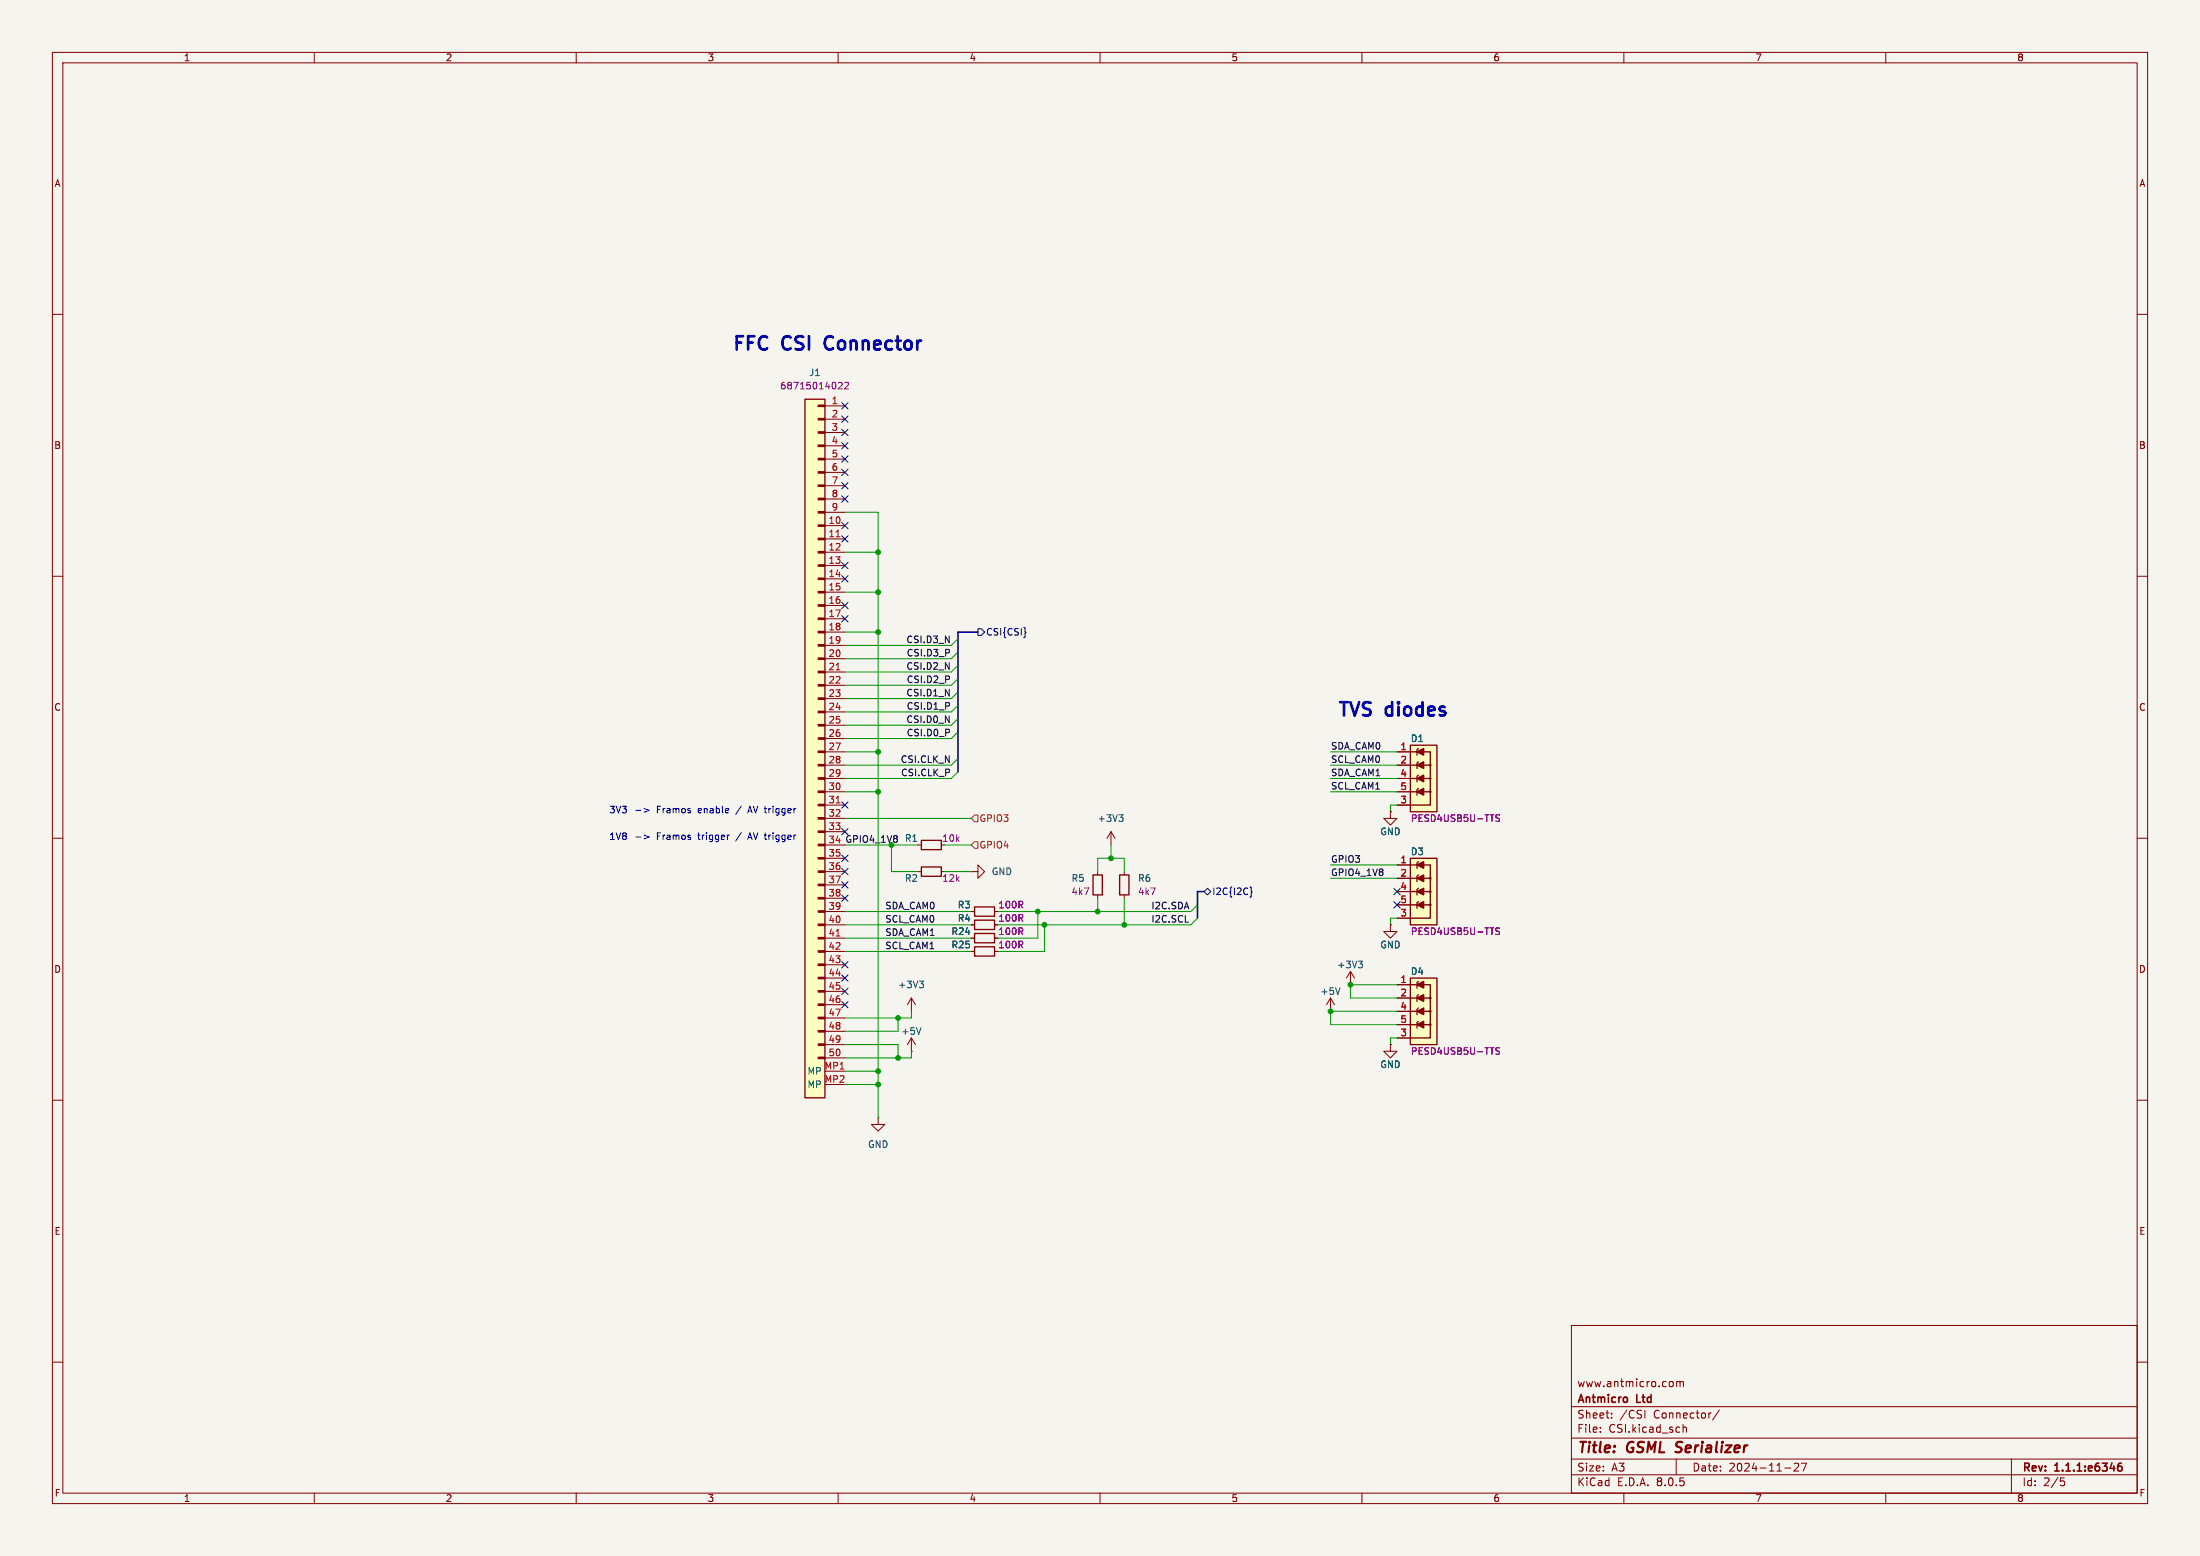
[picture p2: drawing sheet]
<svg xmlns="http://www.w3.org/2000/svg" width="420mm" height="297mm" viewBox="0 0 420 297" stroke-linecap="round" stroke-linejoin="round" font-family="sans-serif">
<path d="M0 0h420v297h-420z" fill="#f5f4ef" stroke="#f5f4ef" stroke-width=".19"/>
<g fill="none" stroke="#840000" stroke-width=".19">
<path d="M10 10h400v277h-400zM12 12h396v273h-396zM60 10v2M110 10v2M160 10v2M210 10v2M260 10v2M310 10v2M360 10v2M10 60h2M408 60h2M10 110h2"/>
<path d="M408 110h2M10 160h2M408 160h2M10 210h2M408 210h2M10 260h2M300 253h108v32h-108zM408 260h2M300 278.5h108M300 274.5h108M300 268.5h108M305.5 273.2v.2"/>
<path d="M305.5 272.5v.1M307.7 270.5v.2M307.7 269.8v.1M314 269.2v1.5M319.2 263.7l.2 .3v.4l-.2 .3M320 278.5v3M320.1 263.8l.4-.1 .2 .2M320.1 263.7v1M320.7 263.9l.2-.2 .4 .1 .1 .9M320.7 263.9v.8M321.3 271.9v1.5M321.3 272.5l.2-.1 .4 .1v.9"/>
<path d="M328.2 269.1l-1.3 1.9M342.5 279.4l.6-.1 .2 .1 .1 .3-1 1.1h1M343.9 279.3h1l-.7 1.5M384 278.5v6.5M60 285v2M110 285v2M160 285v2M210 285v2M260 285v2M300 281.5h108M310 285v2M340.7 280.2h1.2"/>
<path d="M360 285v2M393.4 282.1h.7M393.5 282.7h.4l.3 .2-.2 .6-.5 .1"/>
</g>
<path d="M405 279.3a.59 .59 0 0 0-.7 .6v.6l.1 .2 .4 .1 .2-.2 .1-.5-.1-.2h-.5l-.2 .2" fill="none" stroke="#840000" stroke-width=".3"/>
<path d="M319.8 277.1l.3 .1M320.1 275.4l-.1 .4 .1 .2" fill="none" stroke="#840000" stroke-width=".4"/>
<g fill="#ffffc2">
<path d="M156.2 201.8h1.3v.3h-1.3z"/>
<path d="M156.2 199.3h1.3v.2h-1.3z"/>
<path d="M156.2 196.7h1.3v.3h-1.3z"/>
<path d="M156.2 194.2h1.3v.2h-1.3z"/>
<path d="M156.2 191.6h1.3v.3h-1.3z"/>
<path d="M156.2 189.1h1.3v.3h-1.3z"/>
<path d="M156.2 186.6h1.3v.2h-1.3z"/>
<path d="M156.2 184h1.3v.3h-1.3z"/>
<path d="M156.2 181.5h1.3v.2h-1.3z"/>
<path d="M156.2 178.9h1.3v.3h-1.3z"/>
<path d="M156.2 176.4h1.3v.3h-1.3z"/>
<path d="M156.2 173.9h1.3v.2h-1.3z"/>
<path d="M156.2 171.3h1.3v.3h-1.3z"/>
<path d="M156.2 168.8h1.3v.2h-1.3z"/>
<path d="M156.2 166.2h1.3v.3h-1.3z"/>
<path d="M156.2 163.7h1.3v.3h-1.3z"/>
<path d="M156.2 161.2h1.3v.2h-1.3z"/>
<path d="M156.2 158.6h1.3v.3h-1.3z"/>
<path d="M156.2 156.1h1.3v.2h-1.3z"/>
<path d="M156.2 153.5h1.3v.3h-1.3z"/>
<path d="M156.2 151h1.3v.3h-1.3z"/>
<path d="M156.2 148.5h1.3v.2h-1.3z"/>
<path d="M156.2 145.9h1.3v.3h-1.3z"/>
<path d="M156.2 143.4h1.3v.2h-1.3z"/>
<path d="M156.2 140.8h1.3v.3h-1.3z"/>
<path d="M156.2 138.3h1.3v.3h-1.3z"/>
<path d="M156.2 135.8h1.3v.2h-1.3z"/>
<path d="M156.2 133.2h1.3v.3h-1.3z"/>
<path d="M156.2 130.7h1.3v.2h-1.3z"/>
<path d="M156.2 128.1h1.3v.3h-1.3z"/>
<path d="M156.2 125.6h1.3v.3h-1.3z"/>
<path d="M156.2 123.1h1.3v.2h-1.3z"/>
<path d="M156.2 120.5h1.3v.3h-1.3z"/>
<path d="M156.2 118h1.3v.2h-1.3z"/>
<path d="M156.2 115.4h1.3v.3h-1.3z"/>
<path d="M156.2 112.9h1.3v.3h-1.3z"/>
<path d="M156.2 110.4h1.3v.2h-1.3z"/>
<path d="M156.2 107.8h1.3v.3h-1.3z"/>
<path d="M156.2 105.3h1.3v.2h-1.3z"/>
<path d="M156.2 102.7h1.3v.3h-1.3z"/>
<path d="M156.2 100.2h1.3v.3h-1.3z"/>
<path d="M156.2 97.7h1.3v.2h-1.3z"/>
<path d="M156.2 95.1h1.3v.3h-1.3z"/>
<path d="M156.2 92.6h1.3v.2h-1.3z"/>
<path d="M156.2 90h1.3v.3h-1.3z"/>
<path d="M156.2 87.5h1.3v.3h-1.3z"/>
<path d="M156.2 85h1.3v.2h-1.3z"/>
<path d="M156.2 82.4h1.3v.3h-1.3z"/>
<path d="M156.2 79.9h1.3v.2h-1.3z"/>
<path d="M156.2 77.3h1.3v.3h-1.3z"/>
<path d="M153.7 76.2h3.8v133.4h-3.8z"/>
</g>
<g fill="none" stroke="#840000" stroke-width=".25">
<path d="M153.7 76.2h3.8v133.4h-3.8zM156.2 79.9h1.3v.2h-1.3zM156.2 77.3h1.3v.3h-1.3zM156.2 97.7h1.3v.2h-1.3zM156.2 95.1h1.3v.3h-1.3zM156.2 92.6h1.3v.2h-1.3zM156.2 90h1.3v.3h-1.3zM156.2 87.5h1.3v.3h-1.3zM156.2 85h1.3v.2h-1.3zM156.2 82.4h1.3v.3h-1.3zM156.2 118h1.3v.2h-1.3zM156.2 115.4h1.3v.3h-1.3z"/>
<path d="M156.2 112.9h1.3v.3h-1.3zM156.2 110.4h1.3v.2h-1.3zM156.2 107.8h1.3v.3h-1.3zM156.2 105.3h1.3v.2h-1.3zM156.2 102.7h1.3v.3h-1.3zM156.2 100.2h1.3v.3h-1.3zM156.2 138.3h1.3v.3h-1.3zM156.2 135.8h1.3v.2h-1.3zM156.2 133.2h1.3v.3h-1.3zM156.2 130.7h1.3v.2h-1.3zM156.2 128.1h1.3v.3h-1.3zM156.2 125.6h1.3v.3h-1.3z"/>
<path d="M156.2 123.1h1.3v.2h-1.3zM156.2 120.5h1.3v.3h-1.3zM156.2 158.6h1.3v.3h-1.3zM156.2 156.1h1.3v.2h-1.3zM156.2 153.5h1.3v.3h-1.3zM156.2 151h1.3v.3h-1.3zM156.2 148.5h1.3v.2h-1.3zM156.2 145.9h1.3v.3h-1.3zM156.2 143.4h1.3v.2h-1.3zM156.2 140.8h1.3v.3h-1.3zM156.2 178.9h1.3v.3h-1.3zM156.2 176.4h1.3v.3h-1.3z"/>
<path d="M156.2 173.9h1.3v.2h-1.3zM156.2 171.3h1.3v.3h-1.3zM156.2 168.8h1.3v.2h-1.3zM156.2 166.2h1.3v.3h-1.3zM156.2 163.7h1.3v.3h-1.3zM156.2 161.2h1.3v.2h-1.3zM156.2 199.3h1.3v.2h-1.3zM156.2 196.7h1.3v.3h-1.3zM156.2 194.2h1.3v.2h-1.3zM156.2 191.6h1.3v.3h-1.3zM156.2 189.1h1.3v.3h-1.3zM156.2 186.6h1.3v.2h-1.3z"/>
<path d="M156.2 184h1.3v.3h-1.3zM156.2 181.5h1.3v.2h-1.3zM156.2 201.8h1.3v.3h-1.3z"/>
</g>
<g fill="none" stroke="#840000" stroke-width=".19">
<path d="M157.5 77.5h3.8M157.5 80h3.8M157.5 82.6h3.8M157.5 85.1h3.8M157.5 87.6h3.8M157.5 90.2h3.8M157.5 92.7h3.8M157.5 95.3h3.8M157.5 97.8h3.8M157.5 100.3h3.8M157.5 102.9h3.8M157.5 105.4h3.8"/>
<path d="M157.5 108h3.8M157.5 110.5h3.8M157.5 113h3.8M157.5 115.6h3.8M157.5 118.1h3.8M157.5 120.7h3.8M157.5 123.2h3.8M157.5 125.7h3.8M157.5 128.3h3.8M157.5 130.8h3.8M157.5 133.4h3.8M157.5 135.9h3.8"/>
<path d="M157.5 138.4h3.8M157.5 141h3.8M157.5 143.5h3.8M157.5 146.1h3.8M157.5 148.6h3.8M157.5 151.1h3.8M157.5 153.7h3.8M157.5 156.2h3.8M157.5 158.8h3.8M265.4 154.9v1.3h1.3l-1.3 1.3-1.2-1.3h1.2M265.4 154.9h.1M157.5 161.3h3.8"/>
<path d="M157.5 163.8h3.8M157.5 166.4h3.8M157.5 168.9h3.8M157.5 171.5h3.8M157.5 174h3.8M157.5 176.5h3.8M157.5 179.1h3.8M157.5 181.6h3.8M157.5 184.2h3.8M157.5 186.7h3.8M157.5 189.2h3.8M157.5 191.8h3.8"/>
<path d="M157.5 194.3h3.8M157.5 196.9h3.8M157.5 199.4h3.8M257.8 185.4v2.6M257.8 185.4l-.8 1.3M257.8 185.4l.8 1.3M157.5 201.9h3.8M157.5 204.5h3.8M157.5 207h3.8"/>
</g>
<path d="M159.6 102.5h.8M159.6 127.9h.8M159.6 153.3h.8M159.6 178.7h.8" fill="none" stroke="#a90000" stroke-width=".19"/>
<path d="M160.1 73h.4l.3 .3-.8 .9h.8M161.3 73.1l.4-.1 .3 .3-.8 .9h.8" fill="none" stroke="#840084" stroke-width=".19"/>
<path d="M259.3 183.5h.8l-.4 .4M259.9 183.9l.2 .3v.3l-.2 .2" fill="none" stroke="#006464" stroke-width=".19"/>
<path d="M254 190.5l-.8 1.3z" fill="#ffffc2"/>
<path d="M254 190.5v2.5" fill="none" stroke="#ffffc2" stroke-width=".19"/>
<path d="M254 190.5l.8 1.3z" fill="#ffffc2"/>
<path d="M174 190.5v2.5M174 190.5l-.8 1.3M174 190.5l.8 1.3M254 193h.1M254 190.5l-.8 1.3M254 190.5v2.5M254 190.5l.8 1.3" fill="none" stroke="#840000" stroke-width=".19"/>
<path d="M175.5 187.3h.8l-.4 .5M176 187.8l.3 .2v.3l-.3 .2M255.8 188.5l-.4 1.3" fill="none" stroke="#006464" stroke-width=".19"/>
<path d="M174 198.1l-.8 1.3z" fill="#ffffc2"/>
<path d="M174 198.1v2.6" fill="none" stroke="#ffffc2" stroke-width=".19"/>
<path d="M174 198.1l.8 1.3z" fill="#ffffc2"/>
<g fill="none" stroke="#840000" stroke-width=".19">
<path d="M212.1 158.8v2.5M212.1 158.8l-.8 1.2M212.1 158.8l.8 1.2M175.3 161.3h.6M175.3 166.4h.6M179.7 166.4h.6M185.4 166.4h1.3v-1.3l1.3 1.3-1.3 1.2v-1.2M185.4 166.4h.1M185.4 176.5h.7M185.4 174h.7M185.4 179.1h.7M189.9 176.5h.6"/>
<path d="M189.9 174h.6M189.9 179.1h.6M209.5 166.4v.6M209.5 170.8v.7M214.6 166.4v.6M214.6 170.8v.7M265.4 176.5v1.3h1.3l-1.3 1.3-1.2-1.3h1.2M265.4 176.5h.1M174 198.1l-.8 1.3M174 198.1v2.6M174 198.1l.8 1.3M185.4 181.6h.7"/>
<path d="M189.9 181.6h.6M265.4 199.4v1.3h1.3l-1.3 1.2-1.2-1.2h1.2M265.4 199.4h.1M174 200.7h.1"/>
</g>
<path d="M213.6 155.5h.8l-.4 .5M214.1 156l.3 .2v.3l-.3 .3M175.8 196.2l-.4 1.2" fill="none" stroke="#006464" stroke-width=".19"/>
<path d="M175.9 160.4h3.8v1.8h-3.8zM175.9 165.5h3.8v1.8h-3.8zM186.1 175.6h3.8v1.8h-3.8zM186.1 173.1h3.8v1.8h-3.8zM186.1 178.2h3.8v1.8h-3.8zM208.7 167h1.7v3.8h-1.7zM213.7 167h1.8v3.8h-1.8zM186.1 180.7h3.8v1.8h-3.8z" fill="none" stroke="#840000" stroke-width=".25"/>
<g fill="#ffffc2">
<path d="M270.8 172.1l-.3 1.3v-1.1z"/>
<path d="M270.5 169.8l.3-.3-.3 1.3z"/>
<path d="M270.5 167.3l.3-.3-.3 1.3z"/>
<path d="M270.8 164.5l-.3 1.2v-1z"/>
<path d="M269.2 163.8h5.1v12.7h-5.1z"/>
</g>
<g fill="#ffffc2" stroke="#ffffc2" stroke-width=".19">
<circle cx="273.1" cy="172.7" r=".13"/>
<circle cx="273.1" cy="170.2" r=".13"/>
<circle cx="273.1" cy="167.6" r=".13"/>
</g>
<g fill="none" stroke="#840000" stroke-width=".25">
<path d="M269.2 163.8h5.1v12.7h-5.1zM269.2 172.7h1.3M269.2 170.2h1.3M269.2 167.6h1.3M269.2 165.1h1.3M270.8 172.1l-.3 .2v1.1M270.8 169.5l-.3 .3v1M270.8 167l-.3 .3v1M270.8 164.5l-.3 .2v1M271.8 165.1h1.2v10.2h-3.8M271.8 172.7h1.2M271.8 170.2h1.2"/>
<path d="M271.8 167.6h1.2"/>
<circle cx="273.1" cy="172.7" r=".13"/>
<circle cx="273.1" cy="170.2" r=".13"/>
<circle cx="273.1" cy="167.6" r=".13"/>
</g>
<g fill="#840000" stroke="#840000" stroke-width=".25">
<path d="M270.5 172.7l1.3-.6v1.3z"/>
<path d="M270.5 170.2l1.3-.7v1.3z"/>
<path d="M270.5 167.6l1.3-.6v1.3z"/>
<path d="M270.5 165.1l1.3-.6v1.2z"/>
</g>
<path d="M266.7 165.1h2.5M266.7 167.6h2.5M266.7 175.3h2.5M266.7 170.2h2.5M266.7 172.7h2.5M167.6 213.4v1.2h1.3l-1.3 1.3-1.2-1.3h1.2M167.6 213.4h.1" fill="none" stroke="#840000" stroke-width=".19"/>
<path d="M286.3 177.2l-.5-.1-.3 .3 .2 .3 .5 .2v.4l-.2 .1-.5-.1" fill="none" stroke="#840084" stroke-width=".19"/>
<g fill="#ffffc2">
<path d="M270.8 150.5l-.3 1.3v-1.1z"/>
<path d="M270.8 148l-.3 1.2v-1z"/>
<path d="M270.5 145.7l.3-.3-.3 1.3z"/>
<path d="M270.5 143.1l.3-.2-.3 1.2z"/>
<path d="M269.2 142.2h5.1v12.7h-5.1z"/>
</g>
<g fill="#ffffc2" stroke="#ffffc2" stroke-width=".19">
<circle cx="273.1" cy="151.1" r=".13"/>
<circle cx="273.1" cy="148.6" r=".13"/>
<circle cx="273.1" cy="146.1" r=".13"/>
</g>
<g fill="none" stroke="#840000" stroke-width=".25">
<path d="M269.2 142.2h5.1v12.7h-5.1zM269.2 151.1h1.3M269.2 148.6h1.3M269.2 146.1h1.3M269.2 143.5h1.3M270.8 150.5l-.3 .2v1.1M270.8 148l-.3 .2v1M270.8 145.4l-.3 .3v1M270.8 142.9l-.3 .2v1M271.8 143.5h1.2v10.2h-3.8M271.8 151.1h1.2M271.8 148.6h1.2"/>
<path d="M271.8 146.1h1.2"/>
<circle cx="273.1" cy="151.1" r=".13"/>
<circle cx="273.1" cy="146.1" r=".13"/>
<circle cx="273.1" cy="148.6" r=".13"/>
</g>
<g fill="#840000" stroke="#840000" stroke-width=".25">
<path d="M270.5 151.1l1.3-.6v1.3z"/>
<path d="M270.5 148.6l1.3-.6v1.2z"/>
<path d="M270.5 146.1l1.3-.7v1.3z"/>
<path d="M270.5 143.5l1.3-.6v1.2z"/>
</g>
<path d="M266.7 143.5h2.5M266.7 146.1h2.5M266.7 153.7h2.5M266.7 148.6h2.5M266.7 151.1h2.5" fill="none" stroke="#840000" stroke-width=".19"/>
<path d="M286.3 155.6l-.5-.1-.3 .3 .2 .3 .5 .2v.4l-.2 .1-.5-.1" fill="none" stroke="#840084" stroke-width=".19"/>
<g fill="#ffffc2">
<path d="M270.8 194.9l-.3 1.3v-1z"/>
<path d="M270.5 192.7l.3-.3-.3 1.3z"/>
<path d="M270.5 190.1l.3-.2-.3 1.2z"/>
<path d="M270.8 187.3l-.3 1.3v-1z"/>
<path d="M269.2 186.7h5.1v12.7h-5.1z"/>
</g>
<g fill="#ffffc2" stroke="#ffffc2" stroke-width=".19">
<circle cx="273.1" cy="195.6" r=".13"/>
<circle cx="273.1" cy="193" r=".13"/>
<circle cx="273.1" cy="190.5" r=".13"/>
</g>
<g fill="none" stroke="#840000" stroke-width=".25">
<path d="M269.2 186.7h5.1v12.7h-5.1zM269.2 195.6h1.3M269.2 193h1.3M269.2 190.5h1.3M269.2 188h1.3M270.8 194.9l-.3 .3v1M270.8 192.4l-.3 .3v1M270.8 189.9l-.3 .2v1M270.8 187.3l-.3 .3v1M271.8 188h1.2v10.1h-3.8M271.8 195.6h1.2M271.8 193h1.2"/>
<path d="M271.8 190.5h1.2"/>
<circle cx="273.1" cy="193" r=".13"/>
<circle cx="273.1" cy="195.6" r=".13"/>
<circle cx="273.1" cy="190.5" r=".13"/>
</g>
<g fill="#840000" stroke="#840000" stroke-width=".25">
<path d="M270.5 195.6l1.3-.7v1.3z"/>
<path d="M270.5 193l1.3-.6v1.3z"/>
<path d="M270.5 190.5l1.3-.6v1.2z"/>
<path d="M270.5 188l1.3-.7v1.3z"/>
</g>
<g fill="none" stroke="#840000" stroke-width=".19">
<path d="M265.4 154.9h.1M266.7 143.5h2.5M266.7 146.1h2.5M266.7 153.7h2.5M266.7 148.6h2.5M266.7 151.1h2.5M185.4 176.5h.7M185.4 174h.7M185.4 179.1h.7M189.9 176.5h.6M189.9 174h.6M189.9 179.1h.6"/>
<path d="M265.4 176.5h.1M266.7 165.1h2.5M266.7 167.6h2.5M266.7 175.3h2.5M266.7 170.2h2.5M266.7 172.7h2.5M185.4 181.6h.7M189.9 181.6h.6M265.4 199.4h.1M266.7 188h2.5M266.7 190.5h2.5M266.7 198.1h2.5"/>
<path d="M266.7 193h2.5M266.7 195.6h2.5"/>
</g>
<path d="M286.3 155.6l-.5-.1-.3 .3 .2 .3 .5 .2v.4l-.2 .1-.5-.1M286.3 177.2l-.5-.1-.3 .3 .2 .3 .5 .2v.4l-.2 .1-.5-.1M286.3 200h-.5l-.3 .2 .2 .3 .5 .3v.3l-.2 .1h-.5" fill="none" stroke="#840084" stroke-width=".19"/>
<path d="M186.1 155.6h.6v1.2h-.6l-.7-.6zM186.1 160.7h.6v1.2h-.6l-.7-.6z" fill="none" stroke="#725600" stroke-width=".19"/>
<g fill="none" stroke="#000084" stroke-width=".19">
<path d="M160.7 79.4l1.2 1.2M160.7 76.9l1.2 1.2M161.9 79.4l-1.2 1.2M161.9 76.9l-1.2 1.2M160.7 94.6l1.2 1.3M160.7 87l1.2 1.2M160.7 89.6l1.2 1.2M160.7 92.1l1.2 1.2M160.7 84.5l1.2 1.2M160.7 81.9l1.2 1.3M160.7 99.7l1.2 1.2M161.9 94.6l-1.2 1.3"/>
<path d="M161.9 87l-1.2 1.2M161.9 89.6l-1.2 1.2M161.9 92.1l-1.2 1.2M161.9 84.5l-1.2 1.2M161.9 81.9l-1.2 1.3M161.9 99.7l-1.2 1.2M160.7 107.3l1.2 1.3M160.7 109.9l1.2 1.2M160.7 117.5l1.2 1.2M160.7 115l1.2 1.2M160.7 102.3l1.2 1.2M161.9 107.3l-1.2 1.3"/>
<path d="M161.9 109.9l-1.2 1.2M161.9 117.5l-1.2 1.2M161.9 115l-1.2 1.2M161.9 102.3l-1.2 1.2M186.7 120h.6l.7 .7-.7 .6h-.6zM195.7 120.7h.2l-.2 .1M160.7 153.1l1.2 1.2M160.7 158.1l1.2 1.3M161.9 153.1l-1.2 1.2M161.9 158.1l-1.2 1.3M160.7 170.8l1.2 1.3M160.7 168.3l1.2 1.2"/>
<path d="M160.7 163.2l1.2 1.2M160.7 165.8l1.2 1.2M161.9 170.8l-1.2 1.3M161.9 168.3l-1.2 1.2M161.9 163.2l-1.2 1.2M161.9 165.8l-1.2 1.2M229.9 170.2l.6-.7 .6 .7-.6 .6zM238.6 169.3l.3 .2v.6l.2 .2-.2 .2v.6l-.3 .1M266.1 172.1l1.2 1.2M266.1 169.6l1.2 1.2M267.3 172.1l-1.2 1.2M267.3 169.6l-1.2 1.2"/>
<path d="M160.7 188.6l1.2 1.2M160.7 186.1l1.2 1.2M160.7 191.2l1.2 1.2M160.7 183.5l1.2 1.3M161.9 188.6l-1.2 1.2M161.9 186.1l-1.2 1.2M161.9 191.2l-1.2 1.2M161.9 183.5l-1.2 1.3"/>
</g>
<path d="M121.4 159.8h1M121.4 154.7h1M123 159.4l.9 .4-.9 .3M123 154.3l.9 .4-.9 .3M139.2 159.4l-.2 .1" fill="none" stroke="#0000c2" stroke-width=".19"/>
<path d="M157.7 64.5a1.76 1.76 0 0 0 0 1.9" fill="none" stroke="#0000c2" stroke-width=".51"/>
<path d="M186.7 120.7h-3.8v26.6M229.9 170.2h-1.3v5.1" fill="none" stroke="#000084" stroke-width=".3"/>
<g fill="none" stroke="#009600" stroke-width=".19">
<path d="M161.3 97.8h6.3v115.6M161.3 105.4h6.3M161.3 113h6.3M161.3 120.7h6.3M182.9 121.9l-1.3 1.3h-20.3M182.9 127l-1.3 1.3h-20.3M182.9 132.1l-1.3 1.3h-20.3M182.9 137.2l-1.3 1.2h-20.3M182.9 134.6l-1.3 1.3h-20.3M182.9 139.7l-1.3 1.3h-20.3M182.9 129.5l-1.3 1.3h-20.3M182.9 124.5l-1.3 1.2h-20.3"/>
<path d="M161.3 151.1h6.3M161.3 143.5h6.3M161.3 156.2h24.1M182.9 144.8l-1.3 1.3h-20.3M182.9 147.3l-1.3 1.3h-20.3M254 151.1h12.7M254 146.1h12.7M254 148.6h12.7M254 143.5h12.7M266.7 153.7h-1.3v1.2M161.3 176.5h24.1M161.3 161.3h14"/>
<path d="M161.3 174h24.1M161.3 179.1h24.1M170.2 161.3v5.1h5.1M180.3 161.3h5.1M180.3 166.4h5.1M198.1 174v5.1h-7.6M199.4 176.5v5.1h-8.9M209.5 166.4v-2.6h5.1v2.6M209.5 171.5v2.5M212.1 161.3v2.5M214.6 171.5v5M228.6 175.3l-1.3 1.2h-36.8"/>
<path d="M228.6 172.7l-1.3 1.3h-36.8M254 165.1h12.7M254 167.6h12.7M266.7 175.3h-1.3v1.2M161.3 199.4h10.1v2.5M161.3 181.6h24.1M171.4 194.3v2.6h-10.1M174 193v1.3h-12.7M266.7 193h-12.7v2.6h12.7M266.7 198.1h-1.3v1.3M266.7 188h-8.9v2.5h8.9M161.3 207h6.3"/>
<path d="M161.3 204.5h6.3M174 200.7v1.2h-12.7"/>
</g>
<g fill="#009600" stroke="#009600" stroke-width=".19">
<circle cx="171.4" cy="201.9" r=".46"/>
<circle cx="167.6" cy="204.5" r=".46"/>
<circle cx="167.6" cy="207" r=".46"/>
<circle cx="167.6" cy="120.7" r=".46"/>
<circle cx="167.6" cy="113" r=".46"/>
<circle cx="199.4" cy="176.5" r=".46"/>
<circle cx="209.5" cy="174" r=".46"/>
<circle cx="212.1" cy="163.8" r=".46"/>
<circle cx="214.6" cy="176.5" r=".46"/>
<circle cx="198.1" cy="174" r=".46"/>
<circle cx="167.6" cy="151.1" r=".46"/>
<circle cx="167.6" cy="143.5" r=".46"/>
<circle cx="171.4" cy="194.3" r=".46"/>
<circle cx="167.6" cy="105.4" r=".46"/>
<circle cx="254" cy="193" r=".46"/>
<circle cx="257.8" cy="188" r=".46"/>
</g>
<g font-size="3.5" fill="#0000c2">
<text x="139.7" y="67.1">FFC</text>
<text x="149.5" y="67.1">CSI</text>
<text x="158.7" y="67.1">Connector</text>
<text x="255.3" y="136.9">TVS</text>
<text x="264.8" y="136.9">diodes</text>
</g>
<g font-size="2.8" fill="#840000">
<text x="301" y="277.9">Title:</text>
<text x="310.6" y="277.9">GSML</text>
<text x="320.8" y="277.9">Serializer</text>
</g>
<g font-size="2.1" fill="#840000">
<text x="301" y="268.2">Antmicro</text>
<text x="301" y="265">www.antmicro.com</text>
<text x="312.5" y="268.2">Ltd</text>
<text x="301" y="273.7">File:</text>
<text x="301" y="271">Sheet:</text>
<text x="307.1" y="273.7">CSI.kicad_sch</text>
<text x="309.2" y="271">/CSI</text>
<text x="315.7" y="271">Connector/</text>
<text x="301" y="281.1">Size:</text>
<text x="307.6" y="281.1">A3</text>
<text x="323" y="281.1">Date:</text>
<text x="330" y="281.1">2024-11-27</text>
<text x="386" y="281.3">Rev:</text>
<text x="392.4" y="281.3">1.1.1:e6346</text>
<text x="301" y="283.9">KiCad</text>
<text x="308.7" y="283.9">E.D.A.</text>
<text x="316.3" y="283.9">8.0.5</text>
<text x="386" y="283.9">Id:</text>
<text x="390.1" y="283.9">2/5</text>
</g>
<g font-size="1.8" fill="#840000">
<text x="35" y="11.9">1</text>
<text x="85" y="11.9">2</text>
<text x="135" y="11.9">3</text>
<text x="185" y="11.9">4</text>
<text x="235" y="11.9">5</text>
<text x="285" y="11.9">6</text>
<text x="335" y="11.9">7</text>
<text x="385" y="11.9">8</text>
<text x="10.3" y="35.9">A</text>
<text x="408.3" y="35.9">A</text>
<text x="10.3" y="85.9">B</text>
<text x="408.2" y="85.9">B</text>
<text x="10.3" y="135.9">C</text>
<text x="408.2" y="135.9">C</text>
<text x="10.3" y="185.9">D</text>
<text x="408.2" y="185.9">D</text>
<text x="10.3" y="235.9">E</text>
<text x="408.3" y="235.9">E</text>
<text x="10.3" y="285.9">F</text>
<text x="35" y="286.9">1</text>
<text x="85" y="286.9">2</text>
<text x="135" y="286.9">3</text>
<text x="185" y="286.9">4</text>
<text x="235" y="286.9">5</text>
<text x="285" y="286.9">6</text>
<text x="335" y="286.9">7</text>
<text x="385" y="286.9">8</text>
<text x="408.3" y="285.9">F</text>
</g>
<g font-size="1.8" fill="#006464">
<text x="154.4" y="72">J1</text>
<text x="269.2" y="141.8">D1</text>
<text x="172.7" y="160.9">R1</text>
<text x="209.5" y="157.1">+3V3</text>
<text x="263.4" y="159.6">GND</text>
<text x="189.2" y="167.2">GND</text>
<text x="269.2" y="163.4">D3</text>
<text x="172.7" y="168.5">R2</text>
<text x="182.7" y="173.6">R3</text>
<text x="204.5" y="168.5">R5</text>
<text x="217.2" y="168.5">R6</text>
<text x="181.5" y="178.7">R24</text>
<text x="182.7" y="176.1">R4</text>
<text x="181.5" y="181.2">R25</text>
<text x="255.2" y="185">+3V3</text>
<text x="263.4" y="181.2">GND</text>
<text x="171.4" y="188.8">+3V3</text>
<text x="252" y="190.1">+5V</text>
<text x="269.2" y="186.3">D4</text>
<text x="172" y="197.7">+5V</text>
<text x="154" y="205.3">MP</text>
<text x="154" y="207.9">MP</text>
<text x="263.4" y="204.1">GND</text>
<text x="165.6" y="219.3">GND</text>
</g>
<g font-size="1.8" fill="#840084">
<text x="148.8" y="74.5">68715014022</text>
<text x="179.8" y="160.9">10k</text>
<text x="269.2" y="157.1">PESD4USB5U-TTS</text>
<text x="179.8" y="168.5">12k</text>
<text x="190.5" y="173.6">100R</text>
<text x="204.5" y="171">4k7</text>
<text x="217.2" y="171">4k7</text>
<text x="190.5" y="176.1">100R</text>
<text x="190.5" y="178.7">100R</text>
<text x="269.2" y="178.7">PESD4USB5U-TTS</text>
<text x="190.5" y="181.2">100R</text>
<text x="269.2" y="201.5">PESD4USB5U-TTS</text>
</g>
<g font-size="1.8" fill="#a90000">
<text x="158.7" y="77.2">1</text>
<text x="158.7" y="79.8">2</text>
<text x="158.7" y="82.3">3</text>
<text x="158.7" y="84.8">4</text>
<text x="158.7" y="87.4">5</text>
<text x="158.7" y="89.9">6</text>
<text x="158.7" y="92.5">7</text>
<text x="158.7" y="95">8</text>
<text x="158.1" y="100.1">10</text>
<text x="158.7" y="97.5">9</text>
<text x="158.1" y="102.6">11</text>
<text x="158.1" y="105.2">12</text>
<text x="158.1" y="107.7">13</text>
<text x="158.1" y="110.2">14</text>
<text x="158.1" y="112.8">15</text>
<text x="158.1" y="115.3">16</text>
<text x="158.1" y="117.9">17</text>
<text x="158.1" y="120.4">18</text>
<text x="158.1" y="122.9">19</text>
<text x="158.1" y="125.5">20</text>
<text x="158.1" y="128">21</text>
<text x="158.1" y="130.6">22</text>
<text x="158.1" y="133.1">23</text>
<text x="158.1" y="135.6">24</text>
<text x="158.1" y="138.2">25</text>
<text x="158.1" y="140.7">26</text>
<text x="158.1" y="143.3">27</text>
<text x="267.3" y="143.3">1</text>
<text x="158.1" y="145.8">28</text>
<text x="158.1" y="148.3">29</text>
<text x="267.3" y="145.8">2</text>
<text x="267.3" y="148.3">4</text>
<text x="158.1" y="150.9">30</text>
<text x="158.1" y="153.4">31</text>
<text x="158.1" y="156">32</text>
<text x="267.3" y="153.4">3</text>
<text x="267.3" y="150.9">5</text>
<text x="158.1" y="158.5">33</text>
<text x="158.1" y="161">34</text>
<text x="158.1" y="163.6">35</text>
<text x="158.1" y="166.1">36</text>
<text x="267.3" y="164.8">1</text>
<text x="267.3" y="167.4">2</text>
<text x="158.1" y="168.7">37</text>
<text x="158.1" y="171.2">38</text>
<text x="158.1" y="173.7">39</text>
<text x="267.3" y="169.9">4</text>
<text x="267.3" y="172.5">5</text>
<text x="158.1" y="176.3">40</text>
<text x="158.1" y="178.8">41</text>
<text x="267.3" y="175">3</text>
<text x="158.1" y="181.4">42</text>
<text x="158.1" y="183.9">43</text>
<text x="158.1" y="186.4">44</text>
<text x="158.1" y="189">45</text>
<text x="158.1" y="191.5">46</text>
<text x="267.3" y="187.7">1</text>
<text x="267.3" y="190.2">2</text>
<text x="158.1" y="194.1">47</text>
<text x="158.1" y="196.6">48</text>
<text x="267.3" y="197.9">3</text>
<text x="267.3" y="192.8">4</text>
<text x="267.3" y="195.3">5</text>
<text x="158.1" y="199.1">49</text>
<text x="158.1" y="201.7">50</text>
<text x="157.3" y="204.2">MP1</text>
<text x="157.3" y="206.8">MP2</text>
</g>
<g font-size="1.8" fill="#0f0f0f">
<text x="172.9" y="122.8">CSI.D3_N</text>
<text x="173" y="125.4">CSI.D3_P</text>
<text x="172.9" y="127.9">CSI.D2_N</text>
<text x="173" y="130.5">CSI.D2_P</text>
<text x="172.9" y="133">CSI.D1_N</text>
<text x="173" y="135.5">CSI.D1_P</text>
<text x="172.9" y="138.1">CSI.D0_N</text>
<text x="173" y="140.6">CSI.D0_P</text>
<text x="254" y="143.2">SDA_CAM0</text>
<text x="171.9" y="145.7">CSI.CLK_N</text>
<text x="171.9" y="148.2">CSI.CLK_P</text>
<text x="254" y="145.7">SCL_CAM0</text>
<text x="254" y="148.2">SDA_CAM1</text>
<text x="254" y="150.8">SCL_CAM1</text>
<text x="254" y="164.8">GPIO3</text>
<text x="254" y="167.3">GPIO4_1V8</text>
<text x="168.9" y="173.6">SDA_CAM0</text>
<text x="219.7" y="173.6">I2C.SDA</text>
<text x="168.9" y="178.7">SDA_CAM1</text>
<text x="168.9" y="176.2">SCL_CAM0</text>
<text x="219.7" y="176.2">I2C.SCL</text>
<text x="168.9" y="181.3">SCL_CAM1</text>
</g>
<g font-size="1.8" fill="#000084">
<text x="188.2" y="121.5">CSI{CSI}</text>
<text x="231.3" y="171">I2C{I2C}</text>
</g>
<g font-size="1.8" fill="#0000c2">
<text x="116.2" y="155.3">3V3 -&gt;</text>
<text x="125.3" y="155.3">Framos</text>
<text x="133.4" y="155.3">enable</text>
<text x="140.8" y="155.3">/</text>
<text x="143.3" y="155.3">AV trigger</text>
<text x="116.2" y="160.4">1V8 -&gt;</text>
<text x="125.3" y="160.4">Framos</text>
<text x="133.4" y="160.4">trigger</text>
<text x="140.8" y="160.4">/</text>
<text x="143.3" y="160.4">AV trigger</text>
</g>
<text font-size="1.8" fill="#009600" x="161.3" y="160.9">GPIO4_1V8</text>
<g font-size="1.8" fill="#725600">
<text x="186.9" y="157.1">GPIO3</text>
<text x="186.9" y="162.2">GPIO4</text>
</g>
</svg>
